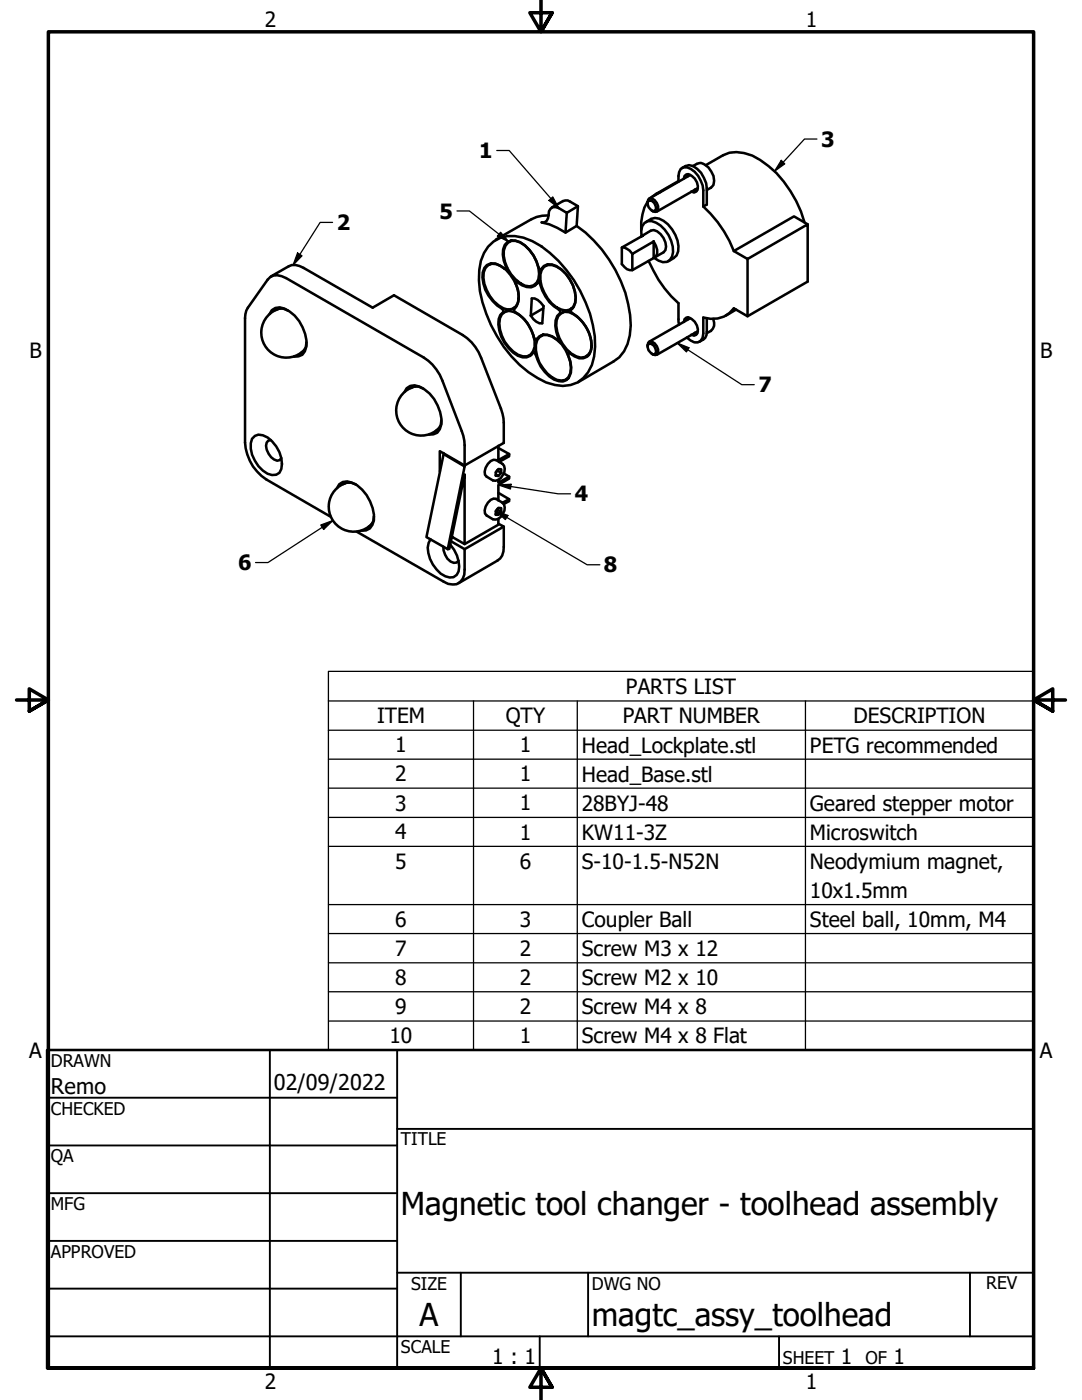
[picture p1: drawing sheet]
<svg xmlns="http://www.w3.org/2000/svg" width="216mm" height="279mm" viewBox="0 0 216 279" stroke-linecap="round" stroke-linejoin="round" font-family="sans-serif">
<!-- layer: Visible (ANSI) -->
<g fill="none" stroke="#000" stroke-width=".51">
<path d="M131.8 38.3l-1.8 1.1M135.4 36.3v-1.2a1.49 1.49 0 0 1 .7-1.6 1.49 1.49 0 0 1 1.8 .2 5.5 5.5 0 0 1 2.4 4.3v3.2M135.4 36.1l-4.5 2.6M136.1 33.5a2.09 2.09 0 0 1 3 .2 5.9 5.9 0 0 1 1.9 3.9v3.2l-.7 .4M136.5 35.6l.1-.5 .4-.3a2.37 2.37 0 0 1 1.9 3.4l-.4 .2-.6-.2M137.3 34.7l-.1 .5M137.7 34.9l-8.2 4.7M138.2 33.1a1.98 1.98 0 0 1 3.2 .3 3.6 3.6 0 0 1 1 3.5l-.5 .6-.9 .4M138.6 37.8l.5 .2M139.3 37.5l-8.2 4.7M140.8 33l3.5-2a7.1 7.1 0 0 1 7.4 .9 21.8 21.8 0 0 1 8.8 12.5M54 55.2l3.6-2.1a2.99 2.99 0 0 1 3 .4l13.8 7.9 4.2-2.5 13.7 8a9 9 0 0 1 3.7 4.5l3.9 10.1a14 14 0 0 1 .6 6.9l-7.8 4.5-4.9-2.9v4.1"/>
<path d="M97.4 49.2a6.3 6.3 0 0 1 7.1-1.8 20.6 20.6 0 0 1 10 8.5 24 24 0 0 1 4.2 13.3 8.1 8.1 0 0 1-3.4 7.1 7.9 7.9 0 0 1-8-.9 25.5 25.5 0 0 1-11.5-17.3 12.9 12.9 0 0 1 .8-7.6zM97.4 52.9a3.1 3.1 0 0 1 3.6 .9 7.1 7.1 0 0 1 2.3 6.7 2 2 0 0 1-2.8 1 7.4 7.4 0 0 1-4-7.1l.3-.9zM98 52.6h-.1M98 52.6l-.5 .3M101.2 53.5l-.3 .2M101.3 48.3a2.97 2.97 0 0 1 3.4 .7 8.7 8.7 0 0 1 2.9 4.7l.2 .1a2.3 2.3 0 0 1 3.2-.7 7.8 7.8 0 0 1 3.8 7.3l-.3 .8-.6 .6 .1 .5a8 8 0 0 1 4 7.4 2.06 2.06 0 0 1-3.4 1.4l-1.2-.7-.1 .5a4.4 4.4 0 0 1-.2 4.9 3.1 3.1 0 0 1-3.5-.7 8.9 8.9 0 0 1-2.9-4.6l-.2-.2a2.2 2.2 0 0 1-3.2 .7 7.8 7.8 0 0 1-3.8-7.3l.3-.8 .6-.6-.1-.5a8 8 0 0 1-4-7.4 2.06 2.06 0 0 1 3.4-1.4l.9 .6 .3 .1 .1-.2a6.2 6.2 0 0 1-.3-4.6zM101.3 48.5a2.67 2.67 0 0 1 3.5 .5 7.4 7.4 0 0 1 2.6 6.7 2.12 2.12 0 0 1-3.6 .8 7.5 7.5 0 0 1-3.3-6.5l.3-.9zM102 47.9v.1M102.1 47.9l-.6 .4M103 56.3a5.1 5.1 0 0 0 3 1l.7-.3 .6-.6 .3 .1a9.2 9.2 0 0 0 4.1 5.5l.1 .3a3 3 0 0 0-1 2.7l.6 2.8-.1 .1a3.9 3.9 0 0 0-3-1.1l-.7 .3-.7 .7-.2-.2a9.2 9.2 0 0 0-4.1-5.5v-.3a4.5 4.5 0 0 0 .3-5.2v-.2zM103.3 56.1l-.4 .2M106.1 59.6a2.66 2.66 0 0 1 2.4 1.5l-.3 3.4a2.49 2.49 0 0 1-2.3-1.5z"/>
<path d="M107.1 56.6l-.1 .1M107.1 56.6l-.5 .4M107.8 56l-.5 .3M108.3 53.5l-.4 .3M108.6 53.2a2.89 2.89 0 0 1 3.5 .6 7.3 7.3 0 0 1 2.6 6.7 1.91 1.91 0 0 1-2.7 1.3 7.3 7.3 0 0 1-4.2-7l.3-.9zM109.3 52.8h.1M109.3 52.8l-.5 .3M109.5 43l-1.3 .1-1.1 .2-1.1 .5-7.1 4M110.1 41.4l2.7-1.4h.5l2 1.1-.2 4M113.1 42.5l-.3 3.9 2.3-1.3M115.1 45.1a25.9 25.9 0 0 1 10.8 19.9 9 9 0 0 1-2.3 6.3l-1.2 .8-7 4.2M115.3 41.1l-2.2 1.4-1.6-1a1.29 1.29 0 0 0-1.5 0 1.29 1.29 0 0 0-.5 1.4 1.26 1.26 0 0 1-1.4 1.5l1.5 .4 3.2 1.6"/>
<path d="M124.1 49.4a2.51 2.51 0 0 1 2.1 1.3M126.2 50.7l4.2-2.5v3.3l-4.2 2.4zM128 47.2l.3-.2-4.2 2.4v3.3a2.11 2.11 0 0 0 2.1 1.2M128 47.1a2.36 2.36 0 0 1 1.2-3 4 4 0 0 1 3.5 1.7 6.3 6.3 0 0 1 1.4 5.4 1.74 1.74 0 0 1-2.7 .8l-.9-.6M128.1 47.1l1.8-1.1a2.25 2.25 0 0 1 2.5 1.5 2.2 2.2 0 0 1 0 2.9l-1.8 1M128.9 44.3a2.55 2.55 0 0 1 3.5-.2 6.7 6.7 0 0 1 2.9 6.1l-.3 .8-1.6 1.1M129.2 40.3a9.5 9.5 0 0 0-1.2 5.6M129.2 40.6l.1-.8 .4-.2a1.86 1.86 0 0 1 1.4 2.6l-.4 .1-.7-.3M129.3 40.2l.3-.2a1.54 1.54 0 0 1 1.3 1.7l-.2 .3-.4 .2a1.7 1.7 0 0 1-1-2zM129.4 52.1a23.5 23.5 0 0 0 6 8.4v3.7l.1 .6M130.4 48.2a2.72 2.72 0 0 1 .5 3l-.5 .3M140.3 41.2a23.4 23.4 0 0 1 6.1 8.9"/>
<path d="M146.4 50.1l2.8 1.6 12-6.9v11.4l-12 6.9-2.8-1.6a5.2 5.2 0 0 1-6.1 1.9v3.1a1.52 1.52 0 0 1-.7 1.7 1.52 1.52 0 0 1-1.8-.3l-.8-.5M149.2 51.7v11.4M161.2 44.8l-2.8-1.6-12 6.9M53.8 62.7a2.06 2.06 0 0 1 3-1.1 7.9 7.9 0 0 1 4.4 7.5 2.1 2.1 0 0 1-2.6 2.1M54.9 61.9l.8-.3h.8l1 .4M55.9 61.5a5 5 0 0 0-3.1 7.4 5 5 0 0 0 7.9 .9M61.2 68.3l-.2 1-.4 .7-.7 .5M80.7 78.2a2.06 2.06 0 0 1 3-1 7.9 7.9 0 0 1 4.4 7.4 2.08 2.08 0 0 1-2.5 2.1M81.9 77.5l.7-.3h.9l1 .3M82.9 77.1a5 5 0 0 0-3.2 7.3 5 5 0 0 0 8 1M100.1 62.7l.7-.5a3.5 3.5 0 0 1 3.5 1.2 7.8 7.8 0 0 1 2.4 5.8 2.06 2.06 0 0 1-3.3 1.6 7.2 7.2 0 0 1-3.6-7.3zM101.3 61.8l-.2 .2"/>
<path d="M101.5 61.8l-.9 .5M102.7 61.4l.1 .1M103 61.2l-.5 .3M106.1 70.7h.1M106.2 70.6l-.5 .3M106.9 70l-.5 .4M107.4 67.6l-.4 .2M107.7 67.2a2.67 2.67 0 0 1 3.4 .6 7.4 7.4 0 0 1 2.7 6.7 1.83 1.83 0 0 1-2.7 1.3 6.9 6.9 0 0 1-3.9-7.9zM108.4 66.7l-.1 .1M108.4 61.5l-2.5 1.5M108.5 66.7l-.6 .4M111.4 63.1a2.03 2.03 0 0 1 3.1-.4 7.8 7.8 0 0 1 3.5 6.5 2.11 2.11 0 0 1-3 1.9 7.4 7.4 0 0 1-3.9-7.2z"/>
<path d="M111.7 67.7l-.3 .1M112.6 62l-.1 .2M112.9 62l-.9 .5M113.3 75.5h.1M113.5 75.4l-.6 .4M113.7 70.3l-.3 .1M114 61.6l.2 .1M114.4 61.4l-.6 .3M117.4 70.9h.1M117.5 70.8l-.5 .3M129.2 69.2l.1-.8 .4-.3a1.86 1.86 0 0 1 1.4 2.6l-.4 .2-.7-.3M129.3 68.8l.3-.2a1.4 1.4 0 0 1 1.1 2.1h-.4a1.7 1.7 0 0 1-1-1.9z"/>
<path d="M136.5 64.3l.1-.6 .4-.3a2.37 2.37 0 0 1 1.9 3.4l-.4 .2-.6-.2M137.3 63.3l-.1 .5M137.7 63.5l-8.2 4.7M138.6 66.4l.5 .1M139.3 66.1l-8.2 4.7M141 63.5v2.7a1.86 1.86 0 0 1-1.4 2M142.3 63.6a1.96 1.96 0 0 1-1.3 2.9M146.9 61.8l-2.1 1.2M50.9 87a2.93 2.93 0 0 1 3.4 1.1 6.3 6.3 0 0 1 1.8 5.5 1.77 1.77 0 0 1-2.7 1 6.8 6.8 0 0 1-3.4-6.1l.3-.9zM54 87.8l-.5 .1a1.97 1.97 0 0 0 .1 2.7 1.98 1.98 0 0 0 2.2 1.2l.3-.4M67.2 97.4a2.06 2.06 0 0 1 3-1.1 7.9 7.9 0 0 1 4.4 7.5 2.17 2.17 0 0 1-2.5 2.1M68.4 96.6l.8-.3h.8l1 .3"/>
<path d="M69.4 96.3a5 5 0 0 0-3.1 7.3 5 5 0 0 0 7.9 1M88.1 83.9l-.2 .9-.4 .8-.6 .5M88.5 90.4v.2l4.2 2.5-3.4 16.5M88.5 90.6l-3.4 16.6 4.2 2.4 .4-.1 3-14.8v13.9l-2.5-1.5M92.7 93.1v-4.3l-.2-1.8-4.2-11.1a9.5 9.5 0 0 0-3.7-4.5l-27.5-15.9a2.72 2.72 0 0 0-3.7 .3l-3.9 5.6-.5 1.3-.1 25.6a9.5 9.5 0 0 0 4.2 7.4l12.9 7.4M97.3 92.6l.6-.6 .6-.2h.5l1.3 .8a2.14 2.14 0 0 1-1.4 3.3h-.5l-1.3-.8a1.87 1.87 0 0 1 .2-2.5zM98.9 94.7l.5 .3M99.3 93.9l.7 .5M99.3 93.9l-.4 .4M99.4 98.4l2.2 1.2v.4l-1.1 .6M99.4 89.4l2.2 1.2v.5l-2 1.1M99.4 89v2.8l2.2-1.2"/>
<path d="M99.4 93.6l.6 .1v.7l-.6 .6-.5-.1v-.7zM100.5 94.5l1.1 .6v.4l-2.2 1.3v3.1M101.6 95.1l-2.2 1.2v-.5M101.6 99.6l-1.3 .7M71.2 106.1l17.3 10a2.78 2.78 0 0 0 3.3 0l.5-.6 .3-.8 .1-5.1M74.6 103.1l-.1 .9-.5 .8-.6 .5M85.9 107.6a3.8 3.8 0 0 0-.1 3.9 6 6 0 0 0 3.9 3.8 1.8 1.8 0 0 0 1.9-2.2 6.8 6.8 0 0 0-1.7-4.4M88.5 109.1a3.4 3.4 0 0 0 2.1 3.2h.5l.4-.4M90 108l2.7 1.6M97.3 100.3l.6-.5 .6-.3 .5 .1 1.3 .7a1.67 1.67 0 0 1 0 2.3 1.58 1.58 0 0 1-1.9 1l-1.3-.7a1.87 1.87 0 0 1 .2-2.6zM98.9 102.5l.5 .2M99.3 101.6v.1l.7 .4"/>
<path d="M99.3 101.7l-.4 .3M99.4 104.5l1.1 .6-7.8 4.5M99.4 103.5v1.2l-6.7 3.9M99.4 101.3l.6 .1v.7l-.6 .6h-.5v-.7zM100.5 105.1v4.1a2.79 2.79 0 0 1-1.2 2.7l-7.8 4.5"/>
</g>
<!-- layer: Symbol (ANSI) -->
<g fill="none" stroke="#000" stroke-width=".25">
<path d="M99.1 30h2.5l9.9 11.5M155.9 32l.7 .7-2 1.5zM163 27.7h-2.5l-5.9 6.5M59.4 50.5l.9 .6-1.8 1.8zM66.4 44.4h-2.5l-5.4 8.5M91.2 42.1h2.5l7.8 6.2M99.9 46.4l1.6 1.9-2.2-1.2zM109.5 40l.8-.7 1.2 2.2zM135.1 68.5l2.4 .9-.5 .8zM135.1 68.5l12.9 8.3h2.5M99.4 96.8l2.6-.2-.1 1zM99.4 96.8l12 1.8h2.5"/>
<path d="M64 104.8l2.4-.9-1.8 1.8zM66.4 103.9l-12.9 8.4h-2.5M98.9 102l2.4 .9-.5 .8zM98.9 102l18.3 10.7h2.5M65.5 139.9v-5.9h140.7v5.9M65.5 139.9h140.7v5.8M65.5 139.9v69.6h140.7v-63.8M94.5 139.9v69.6M115.2 139.9v69.6M160.7 139.9v69.6M65.5 145.7h140.7M65.5 151.5h140.7"/>
<path d="M65.5 157.3h140.7M65.5 163.1h140.7M65.5 168.9h140.7M65.5 180.5h140.7M65.5 186.3h140.7M65.5 192.2h140.7M65.5 197.9h140.7M65.5 203.8h140.7"/>
</g>
<!-- layer: Border (ANSI) -->
<path d="M107.9 0v6.4l-2.2-3.9h4.5l-2.3 3.9 2.3-3.9M3.3 139.7h6.4l-3.9-2.2v4.4l3.9-2.2-3.9 2.2M212.6 139.7h-6.4l3.9-2.2v4.4l-3.9-2.2 3.9 2.2M9.7 273v-266.6h196.5v266.6h-196.5h196.5M110.2 276.9l-2.3-3.9 2.3 3.9h-4.5l2.2-3.9v6.4" fill="none" stroke="#000" stroke-width=".7"/>
<!-- layer: Title (ANSI) -->
<g fill="none" stroke="#000" stroke-width=".38">
<path d="M9.4 219.1h69.8M53.8 209.5v63.5M79.2 209.5v63.5M9.4 228.6h69.8M9.4 238.1h69.8M79.2 225.3h127M9.4 247.6h69.8M9.4 257.2h69.8M79.2 254h127M91.9 254v12.7M117.3 254v12.7M193.5 254v12.7"/>
<path d="M9.4 266.7h196.8M107.7 266.7v6.3M155.4 266.7v6.3"/>
</g>
<path d="M9.4 209.5h196.8v63.5h-196.8z" fill="none" stroke="#000" stroke-width=".51"/>
<!-- layer: Symbol (ANSI) -->
<g fill="#000">
<path d="M155.9 32l.7 .7-2 1.5z" fill-rule="evenodd"/>
<path d="M59.4 50.5l.9 .6-1.8 1.8z" fill-rule="evenodd"/>
<path d="M99.9 46.4l1.6 1.9-2.2-1.2z" fill-rule="evenodd"/>
<path d="M109.5 40l.8-.7 1.2 2.2z" fill-rule="evenodd"/>
<path d="M135.1 68.5l2.4 .9-.5 .8z" fill-rule="evenodd"/>
<path d="M99.4 96.8l2.6-.2-.1 1z" fill-rule="evenodd"/>
<path d="M64 104.8l2.4-.9-1.8 1.8z" fill-rule="evenodd"/>
<path d="M98.9 102l2.4 .9-.5 .8z" fill-rule="evenodd"/>
</g>
<g font-size="6.3">
<text x="80" y="242.4">Magnetic tool changer - toolhead assembly</text>
<text x="83.7" y="264.5">A</text>
<text x="118.1" y="264.7">magtc_assy_toolhead</text>
</g>
<g font-size="4.3">
<text x="10.2" y="218.2">Remo</text>
<text x="54.6" y="217.6">02/09/2022</text>
</g>
<g font-size="4.2">
<text x="52.8" y="5.3">2</text>
<text x="160.8" y="5.3">1</text>
<text x="163.8" y="29.3">3</text>
<text x="95.6" y="31.6">1</text>
<text x="67.2" y="45.9">2</text>
<text x="87.7" y="43.6">5</text>
<text x="5.9" y="71.4">B</text>
<text x="207.6" y="71.4">B</text>
<text x="151.3" y="78.3">7</text>
<text x="114.7" y="100.1">4</text>
<text x="47.5" y="113.8">6</text>
<text x="120.5" y="114.2">8</text>
<text x="124.9" y="138.5">PARTS LIST</text>
<text x="75.2" y="144.3">ITEM</text>
<text x="100.9" y="144.3">QTY</text>
<text x="124.3" y="144.3">PART NUMBER</text>
<text x="170.3" y="144.3">DESCRIPTION</text>
<text x="78.9" y="150.1">1</text>
<text x="78.9" y="156">2</text>
<text x="103.7" y="150.1">1</text>
<text x="103.7" y="156">1</text>
<text x="116.1" y="150.2">Head_Lockplate.stl</text>
<text x="161.6" y="150.2">PETG recommended</text>
<text x="78.9" y="161.8">3</text>
<text x="103.7" y="161.7">1</text>
<text x="116.1" y="156">Head_Base.stl</text>
<text x="116.1" y="161.8">28BYJ-48</text>
<text x="161.6" y="161.8">Geared stepper motor</text>
<text x="78.9" y="167.5">4</text>
<text x="103.7" y="167.6">1</text>
<text x="116.1" y="167.6">KW11-3Z</text>
<text x="161.6" y="167.6">Microswitch</text>
<text x="78.9" y="173.4">5</text>
<text x="103.7" y="173.4">6</text>
<text x="116.1" y="173.4">S-10-1.5-N52N</text>
<text x="161.6" y="173.4">Neodymium magnet,</text>
<text x="161.6" y="179.2">10x1.5mm</text>
<text x="78.9" y="185">6</text>
<text x="103.7" y="185">3</text>
<text x="116.1" y="185">Coupler Ball</text>
<text x="161.6" y="185">Steel ball, 10mm, M4</text>
<text x="78.9" y="190.8">7</text>
<text x="103.7" y="190.8">2</text>
<text x="116.1" y="190.8">Screw M3 x 12</text>
<text x="78.9" y="196.6">8</text>
<text x="103.7" y="196.6">2</text>
<text x="116.1" y="196.6">Screw M2 x 10</text>
<text x="78.9" y="202.4">9</text>
<text x="103.7" y="202.4">2</text>
<text x="116.1" y="202.4">Screw M4 x 8</text>
<text x="77.7" y="208.2">10</text>
<text x="103.7" y="208.2">1</text>
<text x="116.1" y="208.2">Screw M4 x 8 Flat</text>
<text x="5.8" y="211.1">A</text>
<text x="207.5" y="211.1">A</text>
<text x="98.2" y="272.3">1 : 1</text>
<text x="167.8" y="272.2">1</text>
<text x="178.3" y="272.2">1</text>
<text x="52.8" y="277.1">2</text>
<text x="160.8" y="277.1">1</text>
</g>
<g font-size="3.5">
<text x="10.2" y="212.9">DRAWN</text>
<text x="10.2" y="222.4">CHECKED</text>
<text x="10.2" y="232">QA</text>
<text x="80" y="228.6">TITLE</text>
<text x="10.2" y="241.5">MFG</text>
<text x="10.2" y="251">APPROVED</text>
<text x="82" y="257.4">SIZE</text>
<text x="118.1" y="257.4">DWG NO</text>
<text x="196.8" y="257.3">REV</text>
<text x="80" y="270.1">SCALE</text>
<text x="156.2" y="272.2">SHEET</text>
<text x="172.7" y="272.2">OF</text>
</g>
</svg>
